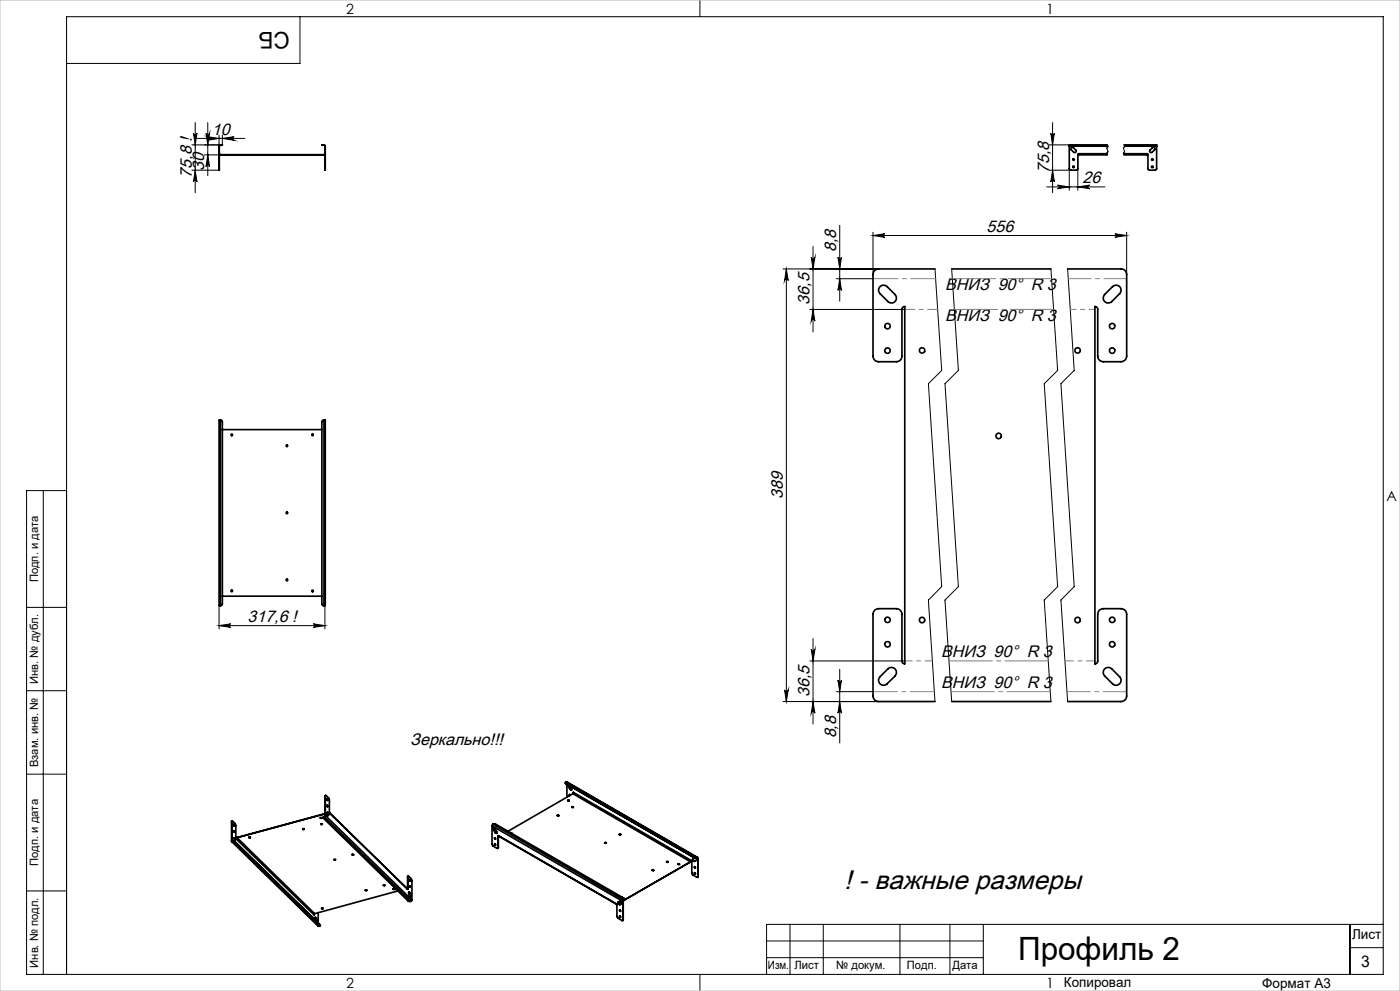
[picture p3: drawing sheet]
<svg xmlns="http://www.w3.org/2000/svg" width="420mm" height="297mm" viewBox="0 0 420 297" stroke-linecap="round" stroke-linejoin="round" font-family="sans-serif">
<g fill="none" stroke="#000" stroke-width=".3">
<path d="M90 5v14h-70M210 0v5M58 39.9a.53 .53 0 0 0 .6 .5 .53 .53 0 0 0 .5-.5l-.5 3.5zM58.6 36.7v21M61.8 39.9a.53 .53 0 0 0 .5 .5 .53 .53 0 0 0 .6-.5l-.6 3.5zM62.3 36.7v16M315.2 39.9a.53 .53 0 0 0 .6 .5 .53 .53 0 0 0 .5-.5l-.5 3.5zM315.8 36.7v21M57.6 43.4h8.5M57.6 51h8.1M58.6 51l.5 3.5a.53 .53 0 0 0-.5-.5 .53 .53 0 0 0-.6 .5zM59 41.5h14.4"/>
<path d="M61.3 46.4h4.8M62.2 41l3.5 .5-3.5 .5a.55 .55 0 0 0 .5-.5 .55 .55 0 0 0-.5-.5zM62.3 46.4l.6 3.5a.53 .53 0 0 0-.6-.5 .53 .53 0 0 0-.5 .5zM65.7 40.5v3.3M66.7 41.5l3.5-.5a.55 .55 0 0 0-.5 .5 .55 .55 0 0 0 .5 .5zM66.7 40.5v2.9M314 56h17.5M314.8 43.4h5.9M314.8 51h6.5M315.8 51l.5 3.5a.53 .53 0 0 0-.5-.5 .53 .53 0 0 0-.6 .5zM317.3 55.5l3.5 .5-3.5 .5a.53 .53 0 0 0 .5-.5 .53 .53 0 0 0-.5-.5zM320.8 50.5v6.5"/>
<path d="M323.4 56l3.5-.5a.53 .53 0 0 0-.6 .5 .53 .53 0 0 0 .6 .5zM323.4 50.5v6.5M332.2 43.4l.2 .6-.4 .4 .4 1.1-.4 .4 .2 .5M337.2 43.4l.2 .6-.4 .4 .4 1.1-.4 .4 .2 .5M243.4 77.1a.55 .55 0 0 0 .5 .5 .55 .55 0 0 0 .6-.5l-.6 3.5zM243.9 73.9v25.6M251.4 77.1a.53 .53 0 0 0 .5 .5 .53 .53 0 0 0 .5-.5l-.5 3.5zM251.9 67.5v22.8M261.9 70.6l3.5-.5a.53 .53 0 0 0-.5 .5 .53 .53 0 0 0 .5 .5zM261.9 69.6v12.7M261.9 70.6h76.1M334.5 70.1l3.5 .5-3.5 .5a.53 .53 0 0 0 .5-.5 .53 .53 0 0 0-.5-.5z"/>
<path d="M338 69.6v12.7M234.9 80.6h28.7M235.9 80.6v129.7M235.9 80.6l.6 3.5a.55 .55 0 0 0-.6-.5 .55 .55 0 0 0-.5 .5zM242.9 92.7h28.5M243.9 92.7l.6 3.5a.55 .55 0 0 0-.6-.5 .55 .55 0 0 0-.5 .5zM250.9 83.5h11M251.9 83.5l.5 3.5a.53 .53 0 0 0-.5-.5 .53 .53 0 0 0-.5 .5zM280.5 80.6l2 30.4-4 4 4 60.8-4 4 2 30.5M285.5 80.6l2 30.4-4 4 4 60.8-4 4 2 30.5M315.3 80.6l2 30.4-4 4 4 60.8-4 4 2 30.5M320.3 80.6l2 30.4-4 4 4 60.8-4 4 2 30.5"/>
<path d="M13 147v145M20 147h-12v145h407v-287h-395v287M8 182h12M65.7 187.5l3.5-.5a.53 .53 0 0 0-.5 .5 .53 .53 0 0 0 .5 .5zM65.7 181.5v7M65.7 187.5h31.8M94 187l3.5 .5-3.5 .5a.53 .53 0 0 0 .5-.5 .53 .53 0 0 0-.5-.5zM97.5 181.5v7M242.9 198.1h28.5M243.4 194.6a.55 .55 0 0 0 .5 .5 .55 .55 0 0 0 .6-.5l-.6 3.5zM243.9 191.4v25.6M8 207h12"/>
<path d="M234.9 210.3h28.7M235.4 206.8a.55 .55 0 0 0 .5 .5 .55 .55 0 0 0 .6-.5l-.6 3.5zM243.9 210.3l.6 3.4a.55 .55 0 0 0-.6-.5 .55 .55 0 0 0-.5 .5zM250.9 207.3h11M251.4 203.8a.53 .53 0 0 0 .5 .5 .53 .53 0 0 0 .5-.5l-.5 3.5zM251.9 200.6v22.1M251.9 210.3l.5 3.4a.53 .53 0 0 0-.5-.5 .53 .53 0 0 0-.5 .5zM8 232h12M8 267h12M237 277v15M247 277v15M270 277v15"/>
<path d="M285 277v15M295 277v15M405 277v15M415 277h-185v15M210 292v5M230 282h65M230 287h65M405 284h10"/>
</g>
<path d="M271.4 92.7h9.9" fill="none" stroke="#808080" stroke-width=".3" stroke-dasharray="15.2 1.3 1.3 1.3" stroke-dashoffset="12.2"/>
<path d="M279.7 198.1h-8.3" fill="none" stroke="#808080" stroke-width=".3" stroke-dasharray="15.2 1.3 1.3 1.3" stroke-dashoffset="13"/>
<path d="M261.9 83.5h18.8" fill="none" stroke="#808080" stroke-width=".3" stroke-dasharray="15.2 1.3 1.3 1.3" stroke-dashoffset="7.8"/>
<path d="M280.3 207.3h-18.4" fill="none" stroke="#808080" stroke-width=".3" stroke-dasharray="15.2 1.3 1.3 1.3" stroke-dashoffset="8"/>
<path d="M285.7 83.5h29.8M286.3 92.7h29.8M314.5 198.1h-29.8M315.1 207.3h-29.8" fill="none" stroke="#808080" stroke-width=".3" stroke-dasharray="15.2 1.3 1.3 1.3" stroke-dashoffset="2.3"/>
<path d="M321.1 92.7h7.4" fill="none" stroke="#808080" stroke-width=".3" stroke-dasharray="15.2 1.3 1.3 1.3" stroke-dashoffset="13.4"/>
<path d="M328.5 198.1h-9" fill="none" stroke="#808080" stroke-width=".3" stroke-dasharray="15.2 1.3 1.3 1.3" stroke-dashoffset="12.6"/>
<path d="M320.5 83.5h17.5" fill="none" stroke="#808080" stroke-width=".3" stroke-dasharray="15.2 1.3 1.3 1.3" stroke-dashoffset="8.4"/>
<path d="M338 207.3h-17.9" fill="none" stroke="#808080" stroke-width=".3" stroke-dasharray="15.2 1.3 1.3 1.3" stroke-dashoffset="8.2"/>
<path d="M0 0h420v297h-420z" fill="none" stroke="#c0c0c0" stroke-width=".3"/>
<g fill="#000">
<path d="M58.6 51l.5 3.5a.53 .53 0 0 0-.5-.5 .53 .53 0 0 0-.6 .5zM58 39.9a.53 .53 0 0 0 .6 .5 .53 .53 0 0 0 .5-.5l-.5 3.5z"/>
<path d="M62.2 41l3.5 .5-3.5 .5a.55 .55 0 0 0 .5-.5 .55 .55 0 0 0-.5-.5zM66.7 41.5l3.5-.5a.55 .55 0 0 0-.5 .5 .55 .55 0 0 0 .5 .5z"/>
<path d="M62.3 46.4l.6 3.5a.53 .53 0 0 0-.6-.5 .53 .53 0 0 0-.5 .5zM61.8 39.9a.53 .53 0 0 0 .5 .5 .53 .53 0 0 0 .6-.5l-.6 3.5zM315.8 51l.5 3.5a.53 .53 0 0 0-.5-.5 .53 .53 0 0 0-.6 .5zM315.2 39.9a.53 .53 0 0 0 .6 .5 .53 .53 0 0 0 .5-.5l-.5 3.5z"/>
<path d="M317.3 55.5l3.5 .5-3.5 .5a.53 .53 0 0 0 .5-.5 .53 .53 0 0 0-.5-.5zM323.4 56l3.5-.5a.53 .53 0 0 0-.6 .5 .53 .53 0 0 0 .6 .5zM65.7 187.5l3.5-.5a.53 .53 0 0 0-.5 .5 .53 .53 0 0 0 .5 .5zM94 187l3.5 .5-3.5 .5a.53 .53 0 0 0 .5-.5 .53 .53 0 0 0-.5-.5zM261.9 70.6l3.5-.5a.53 .53 0 0 0-.5 .5 .53 .53 0 0 0 .5 .5zM334.5 70.1l3.5 .5-3.5 .5a.53 .53 0 0 0 .5-.5 .53 .53 0 0 0-.5-.5z"/>
<path d="M243.4 194.6a.55 .55 0 0 0 .5 .5 .55 .55 0 0 0 .6-.5l-.6 3.5zM243.9 210.3l.6 3.4a.55 .55 0 0 0-.6-.5 .55 .55 0 0 0-.5 .5zM251.4 203.8a.53 .53 0 0 0 .5 .5 .53 .53 0 0 0 .5-.5l-.5 3.5zM251.9 210.3l.5 3.4a.53 .53 0 0 0-.5-.5 .53 .53 0 0 0-.5 .5zM251.4 77.1a.53 .53 0 0 0 .5 .5 .53 .53 0 0 0 .5-.5l-.5 3.5zM251.9 83.5l.5 3.5a.53 .53 0 0 0-.5-.5 .53 .53 0 0 0-.5 .5zM243.4 77.1a.55 .55 0 0 0 .5 .5 .55 .55 0 0 0 .6-.5l-.6 3.5zM243.9 92.7l.6 3.5a.55 .55 0 0 0-.6-.5 .55 .55 0 0 0-.5 .5zM235.9 80.6l.6 3.5a.55 .55 0 0 0-.6-.5 .55 .55 0 0 0-.5 .5zM235.4 206.8a.55 .55 0 0 0 .5 .5 .55 .55 0 0 0 .6-.5l-.6 3.5z"/>
</g>
<g fill="none" stroke="#000" stroke-width=".5">
<path d="M65.7 50.5v.5l.1-.5M65.7 43.8h.1M65.7 50.5h.1M65.7 43.8v6.7M65.8 46.1l.3 .3M65.8 46.3l.3 .1M65.8 43.8v6.7M66.1 43.4l-.4 .4M66.1 43.5l-.3 .3M66.1 43.5h.1M66.1 43.4h.1M66.1 43.4v.1"/>
<path d="M66.1 46.4h.1M66.1 46.4h31.1M66.2 43.4h.5l-.5 .1M66.2 43.4v.1M97 43.4h-.4l.4 .1M97 43.5h.2M97 43.4v.1M97 43.4h.2M97.2 43.5l.3 .3M97.2 43.4l.4 .4M97.2 43.4v.1M97.2 46.4h.1"/>
<path d="M97.5 50.5v.5l.1-.5M97.5 46.3l-.3 .1M97.5 46.1l-.3 .3M97.5 43.8h.1M97.5 50.5h.1M97.5 43.8v6.7M97.6 43.8v6.7M320.8 43.8v6.8l.2 .3 2 .1 .3-.2 .1-4.6 .2-.1M320.8 43.8h11.6M321.3 44.3l.5-.2 1 .9a.46 .46 0 0 1-.1 .6 .46 .46 0 0 1-.6 0l-.8-.8zM323.6 46.1v.3h8.6M323.6 46.1h8.5"/>
<path d="M332.2 43.4h-11.4v.4M337.1 46.1h7M337.2 43.4h9.8v.4M337.4 43.8h9.6M344.1 46.1v.3h-6.9M345.7 44.3a.45 .45 0 0 1 .7 0 .45 .45 0 0 1 0 .6l-.7 .7a.45 .45 0 0 1-.7 0 .45 .45 0 0 1 0-.6zM347 43.8v6.7l-.3 .4-1.9 .1-.3-.2-.1-4.6-.3-.1M264.2 85.8a1.57 1.57 0 0 1 1.9 .1l2.4 2.4a1.5 1.5 0 0 1 0 2.1 1.5 1.5 0 0 1-2.1 0l-2.4-2.4a1.47 1.47 0 0 1 .2-2.2zM280.5 80.6h-16.9a1.63 1.63 0 0 0-1.7 1.7v24.4a1.69 1.69 0 0 0 1.7 1.7h5.3a1.69 1.69 0 0 0 1.7-1.7v-14a.84 .84 0 0 1 .8-.8v107.1a.84 .84 0 0 1-.8-.9v-14a1.69 1.69 0 0 0-1.7-1.7h-5.3a1.69 1.69 0 0 0-1.7 1.7v24.5a1.69 1.69 0 0 0 1.7 1.7h16.9M285.5 80.6h29.8M320.3 80.6h16a1.63 1.63 0 0 1 1.7 1.7v24.4a1.69 1.69 0 0 1-1.7 1.7h-5.3a1.69 1.69 0 0 1-1.7-1.7v-14a.84 .84 0 0 0-.8-.8v107.1a.84 .84 0 0 0 .8-.9v-14a1.69 1.69 0 0 1 1.7-1.7h5.3a1.69 1.69 0 0 1 1.7 1.7v24.5a1.69 1.69 0 0 1-1.7 1.7h-16M331.4 88.3l2.4-2.4a1.5 1.5 0 0 1 2.1 0 1.5 1.5 0 0 1 0 2.1l-2.4 2.4a1.5 1.5 0 0 1-2.1 0 1.5 1.5 0 0 1 0-2.1z"/>
<path d="M66.1 125.9h.3l.3 .4v54.8l-.2 .3-.4 .1M66.1 125.9h-.4v55.6h.4M66.1 125.9v55.6M66.7 128.8h29.9M97.2 125.9l-.5 .1-.1 .4v54.6l.1 .4 .5 .1M97.2 125.9h.4v55.6h-.4M97.2 125.9v55.6M66.7 178.7h29.9M266.4 200.4a1.51 1.51 0 0 1 2.1 .1 1.51 1.51 0 0 1 0 2.1l-2.4 2.3a1.5 1.5 0 0 1-2.1 0 1.5 1.5 0 0 1 0-2.1zM285.5 210.3h29.8M331.3 200.6a1.51 1.51 0 0 1 2.2-.2l2.4 2.4a1.5 1.5 0 0 1 0 2.1 1.5 1.5 0 0 1-2.1 0l-2.6-2.7a1.55 1.55 0 0 1 .1-1.6zM97.5 238.7v5.7"/>
<path d="M97.6 238.7l.3-.3 .9 1.2 .2 4.2M97.6 238.7v5.7M97.6 238.7h-.1M97.7 238.4l-.2 .3M98.1 239.4l.1 .5zM98.1 239.5l.1 .3M98.2 239.8v.1M169.6 234.6l.2 .3M169.8 234.8l38.6 22.3M169.8 234.8v.1M169.8 234.9l38.6 22.2M169.9 234.3l-.3 .2 .2 .3"/>
<path d="M169.9 234.3l39.5 22.7M169.9 234.3l39.3 22.7M170.1 235v3.9M170.3 239.9l.5 .1-.3 .1zM170.3 240h.5M170.4 235.2l.1 .5M170.5 235.3l.1 .4M170.5 235.7l.5 .8M170.5 235.7h.1M170.6 235.7l.5 .8M170.9 238.1l.1 .3M171.1 235.6l.3 .7a.3 .3 0 0 1 0 .5 .3 .3 0 0 1-.4-.3"/>
<path d="M171.1 236.5l.4 .3M171.1 236.5h-.1M171.1 238.3l-.2-.2v.3M171.9 237.9l35.3 20.4M171.9 237.9l-19.5 11.2M171.9 237.6v.3M171.9 237.6h.1M171.9 237.6v.2M172 237.5l-.1 .1M172.1 237.5l-.2 .1M172.1 237.5l-.2 .4M172.1 237.5l35.3 20.4"/>
<path d="M69.5 252.1l.3 .2M69.5 246.3v5.8M69.5 252.2l26 25.4h.2M69.5 252l.3 .2M69.5 246.3l.2-.3 .8 .8 .2 .5 .1 4.1M69.5 252v.1M69.5 252l.2 .2M69.5 246.3v5.7M69.5 246.3h.1M69.6 246l-.1 .3M69.8 252.3h.1M69.8 252.3l25.9 25.3"/>
<path d="M69.8 252.2v.1M69.8 252.2h.1M69.9 252.3l.7 .1M69.9 252.2l.7 .1M69.9 252.2v.1M70 249l.2 .4M70 247.1l.2 .4M70.1 247.1l.1 .4zM70.1 249l.1 .4zM70.1 251.1l.3 .1v.8M70.1 251.1l-.4 .4 .3 .7M70.1 251.1l.3 .9"/>
<path d="M70.4 252l-.3 .2M70.6 252.4l25.5 24.8M70.6 252.3v.1M70.6 252.3l25.5 24.9M70.8 251.4l23.4 22.7M71.1 251.1l-.3 .3M71.1 251l-.3 .3M71.1 251v.1M71.1 251.1l23.3 22.7M74.6 250.9h.5M74.7 250.9l.4 .1-.4 .1zM90.8 248.5h.5"/>
<path d="M96.1 245.1l.5 .1zM96.1 245.1h.5M96.2 247h.5zM96.2 247h.5M97.2 244.8l-.3 .3 25.6 25h.7M97.2 244.8l-.3 .3M97.2 244.8h.1M97.3 244.8l25.9 25.3M97.3 244.8h.1M97.5 244.4l-.2 .4M97.5 244.4h.1M97.5 243.9l-26.4 7.2"/>
<path d="M97.5 243.8l-26.4 7.2M97.6 244.4l-.3 .4M97.6 244.4l26 25.3M98.1 241.3l.2 .5zM98.1 241.3l.1 .5M98.2 243.4l.4 .4-.1 .5M98.2 243.4l-.3 .4 .1 .7 .2 .1M98.2 243.5l.3 .3v.5M98.4 243.6l-.5 .1M98.4 243.7l-.5 .1M98.5 244.3l-.3 .3M98.5 244.3h.1"/>
<path d="M98.8 243.6l.2 .2M98.9 243.6l23.3 22.9M99 243.8l23.2 22.7M100.2 257.6l.3 .1M100.6 257.6l-.1 .1M105.6 256.1h.5l-.3 .2zM105.6 256.1h.5M147.6 247.5v5.5l.3 .5 1.2 .7 .3-.2M147.6 247.5l39.3 22.7M147.9 247l-.3 .5M147.9 247h.8l38.6 22.3v.4M147.9 247l39.3 22.7"/>
<path d="M148.1 248.6l-.1-.2a.24 .24 0 0 1 .1-.3 .24 .24 0 0 1 .3 .2l.7 1.4-.3 .1-.2-.3M148.1 248.6l.5 .9M148.1 248.1v.5M148.1 248.6h.1M148.4 251.1l.3 .1-.1 .3zM148.4 251.1l.3 .4M148.4 252.9l.3 .4M148.6 249.5l.4 .2M148.6 249.5h.1M149.4 250.6v3.4M149.5 254l-.2 .2M149.5 250.5l-.1 .1"/>
<path d="M149.5 254h-.1M149.5 250.5v3.5M149.5 250.5h.1M149.6 250.5l-.2 .1M149.6 250.5l35.4 20.5M149.6 250.5l35.3 20.4M153.4 249.7l.2 .2M153.5 249.7l.1 .1M167.2 244.3h.3l.2 .2h-.3zM167.2 244.4h.5M171.6 241.8l.4 .1-.3 .1zM171.6 241.9h.4"/>
<path d="M181.4 252.7h.5M181.4 252.6l.5 .1-.3 .1zM185.8 250.1h.4M185.8 250l.4 .2-.2 .1zM200 258.3h.4M203.4 259h.5M203.4 258.9l.5 .2h-.5zM207.2 258.3h.1M207.2 258.3l-19.9 11.4M207.2 258.3l-20.2 11.6M207.4 257.9l.1 .2 .2 4 1.5 .9 .2-.3M207.4 257.9l-.2 .4"/>
<path d="M208 257.3v.5l.5 .3M208 257.3h.1M208.4 259.7l.2 .5zM208.4 257.1l-.4 .2M208.4 257.1h.7M208.4 259.7l.2 .4M208.4 257.1h.1M208.8 257.2l.2 .6-.6 .4-.4-.4v-.5M209.1 257.1h.1M209.2 257l.2 .2M209.2 257.1l.2 .1M209.2 257l-.1 .1"/>
<path d="M209.2 257v.1M209.2 257.1h-.1M209.4 257.2h.1M209.4 257.2v5.5M94.2 274.1h.1M94.2 274v.1M94.3 274l-.1 .1M94.3 273.9v.1M94.4 273.8l-.2 .3M94.5 274.9l.3 .3M94.8 275.2l.3 1M94.9 275.2l-.4-.2 .2 .8"/>
<path d="M94.9 275.2l.3 1M94.9 275.2h-.1M95.1 276.2h.1M95.1 276.2v.1M95.2 276.2l.1 .2M95.5 273.5v3.1M96.1 277.2l-.4 .4M96.1 277.2v.1M96.1 277.2v.2M96.4 272.3h.5zM96.5 272.2h.4M109.6 266.8h.4"/>
<path d="M115 265.3h.5M117.9 266.4h.5M119.3 267l-24.9 6.8M122.3 266.4v.1M122.3 266.4h.1M122.3 262.8v3.6M122.3 266.4l-.1 .1M122.3 262.8l.2-.3 .8 .8 .3 .7v5.7M122.3 262.8h.1M122.4 262.5l-.1 .3M122.6 267.3l.3 .3M122.8 263.6l.2 .5z"/>
<path d="M122.9 265.5l.1 .4zM122.9 265.5l.1 .4M122.9 263.6l.1 .5M122.9 267.6h.1M122.9 267.6l.3 .9M122.9 267.6l-.3-.3v.4l.6 1.4 .1-.6M122.9 267.6l.4 .9M123.2 268.5v.6M123.3 268.5h-.1M123.6 269.7l-.4 .4M184.9 270.9l.2 .1 .1 4 1.4 .9 .3-.2M184.9 270.9l.2 .1"/>
<path d="M185.5 270.7l.9-.5-.8 .6M185.6 270.3v.5l.4 .3M185.6 270.3h-.1M185.9 274.5l.2 .1v.4zM185.9 272.7l.2 .1v.4zM185.9 272.7l.3 .4M185.9 274.5l.3 .4M186 270l.5 .4v.4l-.8 .3-.2-.4v-.4M186 270l-.5 .3M186 270l-.4 .3M186.4 268.8l.3 .2-.2-.2M186.9 270.2v5.5"/>
<path d="M187 275.6l-.2 .3M187 270.2h-.1M187 275.6l-.1 .1M187 270.2v5.4M187.2 269.7l-.3 .5M187.2 269.8l-.2 .4M187.2 269.7v.1M187.3 269.7h-.1M187.3 269.7l-.1 .1M187.3 269.7h.1M187.4 269.5l-.1 .2M195.6 260.8h.5"/>
<path d="M208.4 261.5l.2 .5zM208.4 261.5l.2 .4M209.4 262.7l-.1 .2M209.4 262.7h.1"/>
<circle cx="322.1" cy="50" r=".25"/>
<circle cx="322.1" cy="47.8" r=".24"/>
<circle cx="345.7" cy="50" r=".24"/>
<circle cx="345.7" cy="47.8" r=".24"/>
<circle cx="266.3" cy="97.8" r=".82"/>
<circle cx="333.6" cy="97.7" r=".82"/>
<circle cx="266.3" cy="105.1" r=".82"/>
<circle cx="276.6" cy="105" r=".82"/>
<circle cx="323.3" cy="105" r=".82"/>
<circle cx="333.6" cy="105.1" r=".82"/>
<circle cx="69.5" cy="130.3" r=".24"/>
<circle cx="86.1" cy="133.6" r=".23"/>
<circle cx="93.8" cy="130.3" r=".25"/>
<circle cx="299.6" cy="130.6" r=".82"/>
<circle cx="86.1" cy="153.7" r=".25"/>
<circle cx="69.5" cy="177.1" r=".25"/>
<circle cx="86.1" cy="173.8" r=".25"/>
<circle cx="93.8" cy="177.1" r=".24"/>
<circle cx="266.3" cy="185.8" r=".82"/>
<circle cx="266.3" cy="193.1" r=".82"/>
<circle cx="276.6" cy="185.8" r=".82"/>
<circle cx="323.3" cy="185.8" r=".82"/>
<circle cx="333.6" cy="185.8" r=".82"/>
<circle cx="333.6" cy="193.1" r=".82"/>
<circle cx="91" cy="248.5" r=".2"/>
<circle cx="100.4" cy="257.6" r=".2"/>
<circle cx="148.5" cy="253.1" r=".2"/>
<circle cx="200.2" cy="258.4" r=".2"/>
<circle cx="109.8" cy="266.8" r=".2"/>
<circle cx="115.3" cy="265.3" r=".19"/>
<circle cx="118.1" cy="266.5" r=".19"/>
<circle cx="195.8" cy="260.9" r=".2"/>
</g>
<text font-size="9.6" x="305.4" y="287.8">Профиль 2</text>
<text font-size="8" x="253.2" y="266.3">! - важные размеры</text>
<text font-size="6.9" x="86.9" y="9.4" transform="rotate(-180 86.9 9.4)">СБ</text>
<g font-size="5">
<text x="63.6" y="40.4">10</text>
<text x="57.5" y="53.2" transform="rotate(-90 57.5 53.2)">75,8 !</text>
<text x="61.3" y="51.3" transform="rotate(-90 61.3 51.3)">30</text>
<text x="314.7" y="51.9" transform="rotate(-90 314.7 51.9)">75,8</text>
<text x="324.8" y="54.9">26</text>
<text x="296" y="69.5">556</text>
<text x="250.9" y="75.5" transform="rotate(-90 250.9 75.5)">8,8</text>
<text x="283.6" y="86.9">ВНИЗ 90° R 3</text>
<text x="242.9" y="91.3" transform="rotate(-90 242.9 91.3)">36,5</text>
<text x="283.6" y="96.1">ВНИЗ 90° R 3</text>
<text x="234.9" y="149.4" transform="rotate(-90 234.9 149.4)">389</text>
<text x="74.3" y="186.4">317,6 !</text>
<text x="282.3" y="197">ВНИЗ 90° R 3</text>
<text x="242.9" y="208.8" transform="rotate(-90 242.9 208.8)">36,5</text>
<text x="282.3" y="206.3">ВНИЗ 90° R 3</text>
<text x="250.9" y="221.3" transform="rotate(-90 250.9 221.3)">8,8</text>
<text x="123.1" y="223.2">Зеркально!!!</text>
</g>
<text font-size="4.8" x="408.3" y="289.7">3</text>
<g font-size="4.2">
<text x="103.8" y="4.2">2</text>
<text x="313.8" y="4.2">1</text>
<text x="415.9" y="150.2">A</text>
<text x="103.8" y="296.2">2</text>
<text x="313.8" y="296.2">1</text>
</g>
<g font-size="4.1">
<text x="405.6" y="281.5">Лист</text>
<text x="319.2" y="295.9">Копировал</text>
<text x="378.7" y="296">Формат А3</text>
</g>
<g font-size="3.4">
<text x="11.4" y="174.5" transform="rotate(-90 11.4 174.5)">Подп. и дата</text>
<text x="11.4" y="205" transform="rotate(-90 11.4 205)">Инв. № дубл.</text>
<text x="11.4" y="229.9" transform="rotate(-90 11.4 229.9)">Взам. инв. №</text>
<text x="11.4" y="259.5" transform="rotate(-90 11.4 259.5)">Подп. и дата</text>
<text x="11.4" y="290" transform="rotate(-90 11.4 290)">Инв. № подл.</text>
<text x="230.4" y="290.4">Изм.</text>
<text x="238.3" y="290.4">Лист</text>
<text x="250.9" y="290.4">№ докум.</text>
<text x="272.1" y="290.4">Подп.</text>
<text x="285.7" y="290.5">Дата</text>
</g>
</svg>
